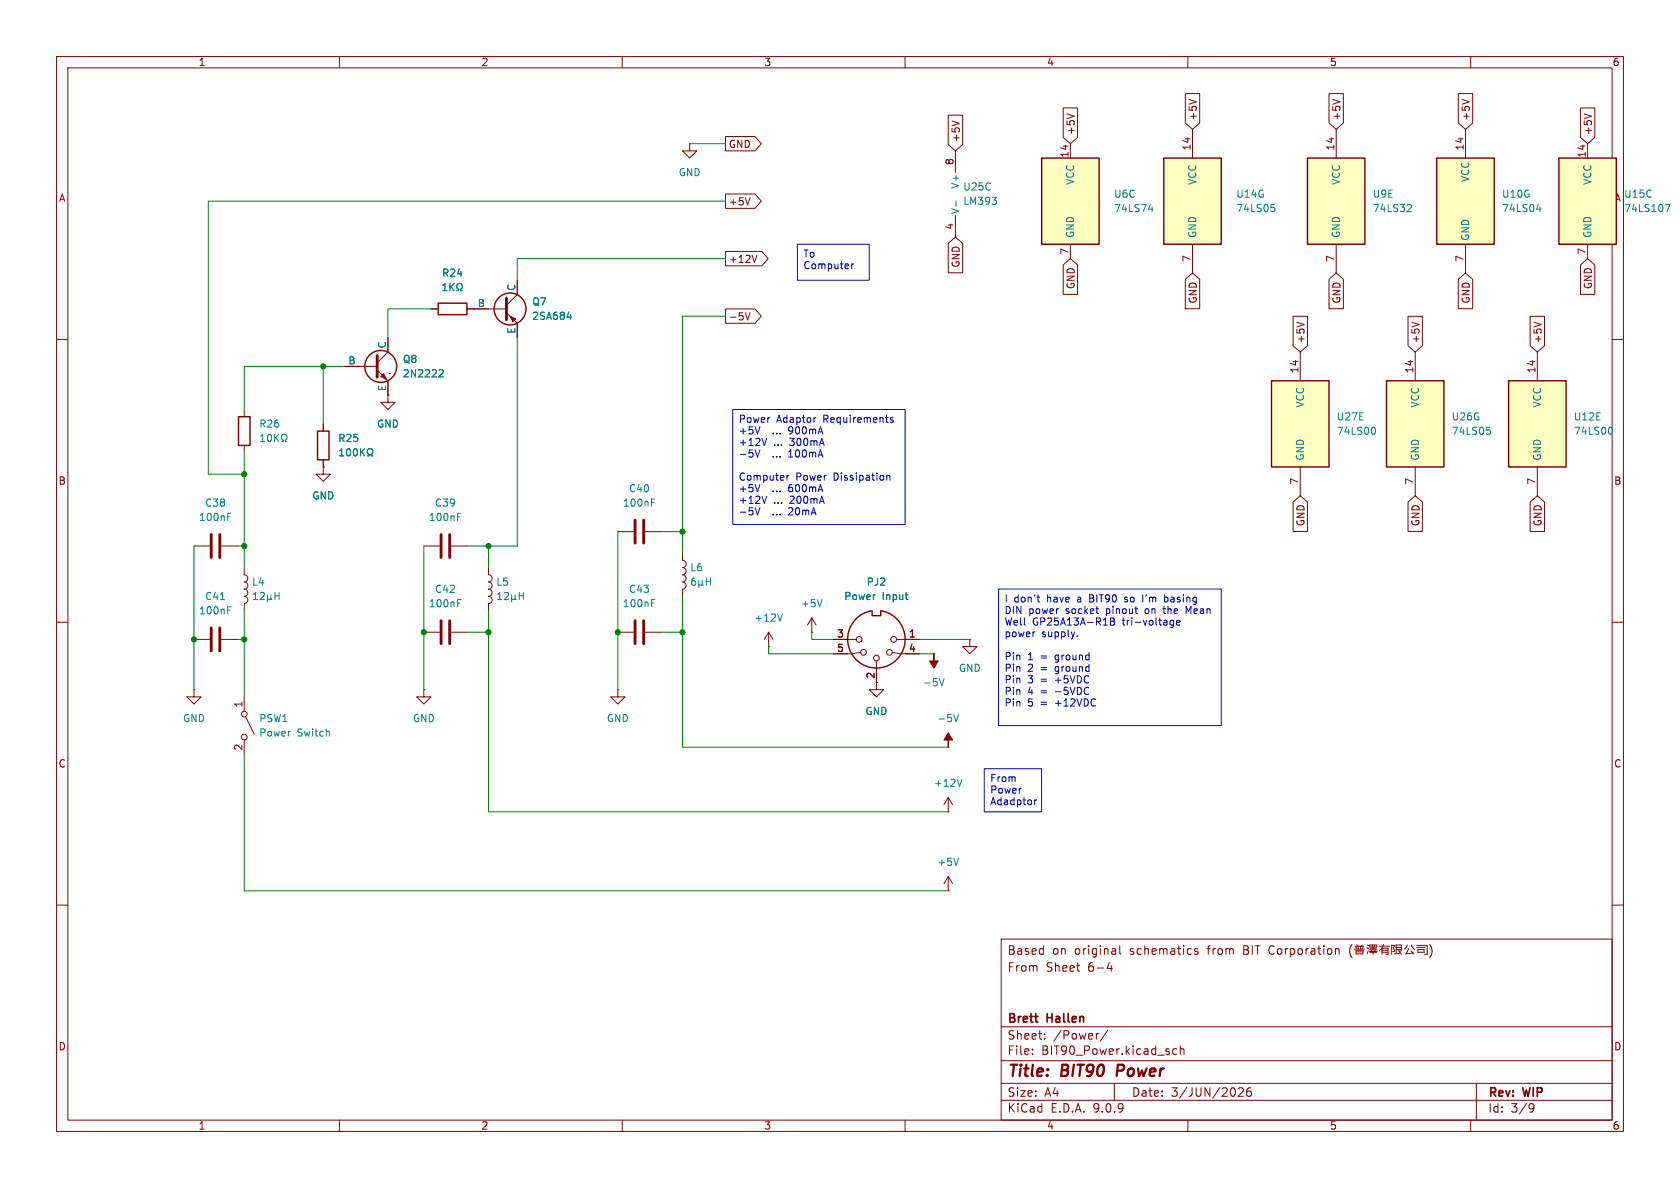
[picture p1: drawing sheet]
<svg xmlns="http://www.w3.org/2000/svg" width="297mm" height="210mm" viewBox="0 0 297 210" stroke-linecap="round" stroke-linejoin="round" font-family="sans-serif">
<g fill="none" stroke="#840000" stroke-width=".18">
<path d="M10 10h277v190h-277zM12 12h273v186h-273zM60 10v2M110 10v2M160 10v2M210 10v2M260 10v2M10 60h2M285 60h2M10 110h2M171.4 113v1.3h1.3l-1.3 1.3-1.2-1.3h1.2M171.4 113h.1"/>
<path d="M285 110h2M167.6 143.5h.1M167.6 141l-.7 1.2M167.6 141l.8 1.2M167.6 141v2.5M10 160h2M177 166h108v32h-108zM196.1 170.1l-.4 1.1h1M196.5 170.7v1M198 167.2v1.3l.2 .2M211.7 167.8l-.3-.1-.2 .2v.2l.5 .2v.3h-.5M236.3 167.7l.4 .1v.1v.8"/>
<path d="M239 167a1.72 1.72 0 0 0 0 2.3M239.4 167.8h1.8M239.5 167.3h1.6M239.7 167.4l.1 .2M239.7 168.6h1.2M239.7 168.3h1.2M239.7 168.7v-.7h1.3v.7M239.9 167l.1 .3M240.1 167.3v.5M240.5 167.3v.5M240.8 167.1l-.1 .1M241 167.3l-.1 .3"/>
<path d="M241.6 167.6l.4 .1M241.7 167.1l.3 .1M241.9 168.1l-.2 .5M242 167.9h1.5M242.1 168.2h1.4M242.2 168.4h1.2M242.2 167.1h1.2v.3h-1.2zM242.2 167.6h1.1M242.5 168v.2M242.6 167.1v.3M242.7 167.5v.3M242.7 168.2v.5"/>
<path d="M243 167.1v.3M243.1 167.9l-.1 .2M243.8 167.3h1.9M244.3 167.6h1.1v1.1h-.4M244.3 168h1.1M244.3 168.3h1.1M244.3 167.6v1.1M244.3 167.6l-.4 .5M244.6 167l-.3 .6M246 167.1v1.6M246 167.1h.6l-.3 .5M246.3 167.6l.2 .6h-.3"/>
<path d="M246.8 167.8h.9v-.7h-.9v1.5M246.8 167.5h.9M247.2 167.9l.2 .4 .4 .4M247.4 168.6h-.9M247.7 168.1l-.3 .1M248.8 167.1l-.3 .5-.3 .2M249 167.7l-.4 .9M249.5 168.1l.5 .5M249.5 167.1l.1 .2 .5 .5M249.8 168.5l-1.3 .1M250.5 167.1h1.8v1.6h-.5M250.5 167.5h1.5"/>
<path d="M250.7 168.3h1M250.7 168.4v-.6h1v.6M252.7 167a1.72 1.72 0 0 1 0 2.3M285 160h2M60 198v2M110 198v2M160 198v2M177 194.5h108M177 191.5h108M177 187.5h108M177 181.5h108M182.5 186.3v.1"/>
<path d="M182.5 185.5v.1M184.7 183.6v.1M184.7 182.8v.1M194.2 182.7l-.2 .1M195.8 182.1l-1.3 2M197 191.5v3M208 185.5l-.4-.1-.3 .3v.4l.2 .2h.5M208.7 185.5l.2-.1 .3 .1 .1 .9M208.7 184.9v1.5M210 198v2M219 192.4l.5-.1 .2 .1 .1 .3-.9 1.1h.9M221.1 192.3a.59 .59 0 0 0-.7 .6v.6l.1 .2 .5 .1 .2-.1v-.5l-.1-.3h-.4l-.3 .3"/>
<path d="M260 198v2M261 191.5v6.5M270.6 195.1l.5 .1a.99 .99 0 0 1-.4 1.4h-.2M271.2 195.7l-.3 .3h-.3"/>
</g>
<path d="M197.6 188.2l-.2 2" fill="none" stroke="#840000" stroke-width=".4"/>
<path d="M170.1 137.7l-.5 1.3" fill="none" stroke="#008484" stroke-width=".18"/>
<path d="M245.1 67.3h10.2v15.3h-10.2z" fill="#ffffc2"/>
<path d="M245.1 67.3h10.2v15.3h-10.2z" fill="none" stroke="#840000" stroke-width=".25"/>
<g fill="none" stroke="#840000" stroke-width=".18">
<path d="M250.2 62.2v5.1M250.2 82.6v5M34.3 113h2.8M39.1 113h2.8M43.2 100.3v1.3a.64 .64 0 0 1 .6 .6 .64 .64 0 0 1-.6 .7 .64 .64 0 0 1 .6 .6 .64 .64 0 0 1-.6 .6 .64 .64 0 0 1 .6 .7 .64 .64 0 0 1-.6 .6 .64 .64 0 0 1 .6 .6 .64 .64 0 0 1-.6 .7v1.3M86.4 100.3v1.3a.64 .64 0 0 1 .6 .6 .64 .64 0 0 1-.6 .7 .64 .64 0 0 1 .6 .6 .64 .64 0 0 1-.6 .6M86.4 104.1a.64 .64 0 0 1 .6 .7 .64 .64 0 0 1-.6 .6 .64 .64 0 0 1 .6 .7 .64 .64 0 0 1-.6 .6v1.3M109.2 111.8h2.8M114 111.8h2.8M143.5 111.8h.1M143.5 109.2l-.8 1.3M143.5 109.2l.8 1.3"/>
<path d="M143.5 109.2v2.6M165.1 115.6h.1M34.3 121.9v1.3h1.3l-1.3 1.3-1.3-1.3h1.3M34.3 121.9h.1M43.2 123.2v2.5M43.2 130.8v2.6M43.4 126.7l1.6 3.1M74.9 121.9v1.3h1.3l-1.3 1.3-1.2-1.3h1.2M74.9 121.9h.1M167.6 132.1h.1M167.6 157.5h.1M167.6 154.9l-.7 1.3"/>
<path d="M167.6 154.9l.8 1.3M167.6 154.9v2.6"/>
<circle cx="43.2" cy="126.2" r=".51"/>
<circle cx="43.2" cy="130.3" r=".51"/>
</g>
<g fill="none" stroke="#008484" stroke-width=".18">
<path d="M262.8 75.5h.6M262.9 76h.3l.3 .2-.1 .5-.5 .1M39 106h.7M40.2 107.9h.5M40.2 107.3h.7M44.8 106h.7M44.8 105.1l.4-.4v1.3M46 104.8l.5-.1 .2 .4-.7 .9h.7M47.3 105.8l.2 .2h.2l.2-.2M47.3 105.1v1.3M47.9 105.8l.2 .2M47.9 105.1v.7"/>
<path d="M48.6 105.3h.7M48.6 104.7v1.3M49.3 104.7v1.3M88 106h.7M88 105.1l.3-.4v1.3M89.2 104.8l.5-.1 .2 .4-.8 .9h.8M90.5 105.8l.1 .2h.3l.2-.2M90.5 105.1v1.3M91.1 105.8l.1 .2M91.1 105.1v.7M91.8 104.7v1.3M91.8 105.3h.7"/>
<path d="M92.5 104.7v1.3M115.2 106h.6M115.2 106.6h.4M145.3 106l-.4 1.3M166.1 120l.4 1.2 .4-1.2M168.6 126.3l.4 1.3 .5-1.3M169.5 151.7l-.5 1.3"/>
</g>
<g fill="#840000" stroke="#840000" stroke-width=".18">
<path d="M165.1 115.6v1.2h.8l-.8 1.3-.8-1.3h.8z"/>
<path d="M167.6 129.5l.8 1.3h-.8v1.3v-1.3h-.7z"/>
</g>
<path d="M37.3 111v4.1M38.9 111v4.1M112.3 109.7v4.1M113.8 109.7v4.1" fill="none" stroke="#840000" stroke-width=".51"/>
<path d="M275.6 27.9h10.1v15.3h-10.1z" fill="#ffffc2"/>
<path d="M275.6 27.9h10.1v15.3h-10.1z" fill="none" stroke="#840000" stroke-width=".25"/>
<path d="M280.7 25.4v2.5M280.7 43.2v2.5" fill="none" stroke="#840000" stroke-width=".18"/>
<path d="M294.4 36.1h.8l-.5 1.3" fill="none" stroke="#008484" stroke-width=".18"/>
<path d="M254 27.9h10.2v15.3h-10.2z" fill="#ffffc2"/>
<path d="M254 27.9h10.2v15.3h-10.2z" fill="none" stroke="#840000" stroke-width=".25"/>
<g fill="none" stroke="#840000" stroke-width=".18">
<path d="M121.9 25.4v1.3h1.3l-1.3 1.2-1.3-1.2h1.3M121.9 25.4h.1M168.9 26.7v3.8M168.9 38.1v3.8M259.1 22.9v5M259.1 43.2v5.1M120.6 97.8v1.3a.64 .64 0 0 1 .7 .6 .64 .64 0 0 1-.7 .6 .64 .64 0 0 1 .7 .7 .64 .64 0 0 1-.7 .6 .64 .64 0 0 1 .7 .6 .64 .64 0 0 1-.7 .7 .64 .64 0 0 1 .7 .6 .64 .64 0 0 1-.7 .6M120.6 104.1v1.3M135.9 114.3h.1M135.9 111.8l-.8 1.2M135.9 111.8l.8 1.2M135.9 111.8v2.5"/>
<path d="M109.2 121.9v1.3h1.3l-1.3 1.3-1.3-1.3h1.3M109.2 121.9h.1"/>
</g>
<g fill="none" stroke="#008484" stroke-width=".18">
<path d="M169 35.5v1M175.4 34.9h.8l-.5 .5M176.1 35.5v.5M271.6 37h.8M272.3 36.6v.8M122.9 102.2h-.4a.86 .86 0 0 0 0 1.2l.4-.1 .1-.4-.2-.2h-.4l-.1 .2M123.5 103.3l.2 .1h.3l.1-.1M123.5 102.6v1.3M124.1 103.3l.2 .1M124.1 102.6v.7M124.9 102.2v1.2M124.9 102.8h.7"/>
<path d="M125.6 102.2v1.2M138.3 108.5l-.4 1.3"/>
</g>
<path d="M184.1 27.9h10.2v15.3h-10.2z" fill="#ffffc2"/>
<path d="M184.1 27.9h10.2v15.3h-10.2zM42.2 73.7h2v5h-2zM154.2 108.1v.7h1.5v-.7M154.2 107.9a5.1 5.1 0 0 0-3.5 7.9 5.1 5.1 0 0 0 8.5 0 5.1 5.1 0 0 0-3.5-7.8" fill="none" stroke="#840000" stroke-width=".25"/>
<g fill="none" stroke="#840000" stroke-width=".18">
<path d="M189.2 25.4v2.5M189.2 43.2v2.5M43.2 72.4v1.3M43.2 78.7v1.3M147.3 113h4.1M152.1 115.3l-1.5 .3h-3.3M154.9 116.8v3.9M157.7 115.3l1.6 .3h3.3M158.5 113h4.1"/>
<circle cx="151.9" cy="113" r=".51"/>
<circle cx="152.7" cy="115.3" r=".51"/>
<circle cx="154.9" cy="116.3" r=".51"/>
<circle cx="157.2" cy="115.3" r=".51"/>
<circle cx="158" cy="113" r=".51"/>
</g>
<path d="M203.1 37h.8M203.7 36.6v.8M46.1 78h.7M46.1 77.1l.3-.3v1.2M47.4 76.9l.2-.1a.68 .68 0 0 1 .4 .6 .68 .68 0 0 1-.4 .6l-.2-.1-.1-.3zM48.6 76.8v1.2M48.7 77.3l.6 .7M49.3 76.8l-.7 .7M49.8 78h.3v-.2a.54 .54 0 0 1-.3-.7 .54 .54 0 0 1 .7-.3 .58 .58 0 0 1-.1 1v.2h.3M160 105.1h.5M160.4 106h.1" fill="none" stroke="#008484" stroke-width=".18"/>
<path d="M231.1 27.9h10.2v15.3h-10.2z" fill="#ffffc2"/>
<path d="M231.1 27.9h10.2v15.3h-10.2z" fill="none" stroke="#840000" stroke-width=".25"/>
<path d="M236.2 22.9v5M236.2 43.2v5.1" fill="none" stroke="#840000" stroke-width=".18"/>
<path d="M249 36.1l.4 .1 .1 .3-.8 .9h.8" fill="none" stroke="#008484" stroke-width=".18"/>
<path d="M205.7 27.9h10.2v15.3h-10.2z" fill="#ffffc2"/>
<g fill="none" stroke="#840000" stroke-width=".25">
<path d="M205.7 27.9h10.2v15.3h-10.2z"/>
<circle cx="67.3" cy="64.8" r="2.82"/>
</g>
<path d="M210.8 22.9v5M68.6 59.7v2.5l-1.9 1.9M210.8 43.2v5.1M61 64.8h5.7M66.7 65.4l1.9 1.9v2.6M68.6 69.9v1.2h1.2l-1.2 1.3-1.3-1.3h1.3M68.6 69.9h.1M68.8 66h.1M34.3 96.5h2.8M39.1 96.5h2.8" fill="none" stroke="#840000" stroke-width=".18"/>
<path d="M224.7 36.1h.6M224.8 36.6h.3l.3 .3-.1 .4-.5 .1M77.8 65.3l.4 .1 .2 .3-.8 .9h.8M40.2 91.4h.5M40.2 90.7h.7" fill="none" stroke="#008484" stroke-width=".18"/>
<path d="M66.7 62.9v3.8M37.3 94.5v4.1M38.9 94.5v4.1" fill="none" stroke="#840000" stroke-width=".51"/>
<path d="M67.3 66.5l.5-.5 .5 1.1z" fill="#840000" stroke="#840000" stroke-width=".18"/>
<path d="M266.7 67.3h10.2v15.3h-10.2z" fill="#ffffc2"/>
<path d="M266.7 67.3h10.2v15.3h-10.2z" fill="none" stroke="#840000" stroke-width=".25"/>
<path d="M271.8 62.2v5.1M74.9 96.5h2.8M79.8 96.5h2.7M109.2 94h2.8M114 94h2.8M271.8 82.6v5M74.9 111.8h2.8M79.8 111.8h2.7M154.9 120.7v1.2h1.3l-1.3 1.3-1.2-1.3h1.2" fill="none" stroke="#840000" stroke-width=".18"/>
<path d="M284.8 75.5a.79 .79 0 0 1 0 1.3M80.9 91.4h.4M80.9 90.7h.6M115.2 88.8h.4M115.2 88.2h.6M80.9 106.6h.4M80.9 106h.6" fill="none" stroke="#008484" stroke-width=".18"/>
<path d="M78 94.5v4.1M79.5 94.5v4.1M112.3 91.9v4.1M113.8 91.9v4.1M78 109.7v4.1M79.5 109.7v4.1" fill="none" stroke="#840000" stroke-width=".51"/>
<path d="M224.8 67.3h10.1v15.3h-10.1z" fill="#ffffc2"/>
<g fill="none" stroke="#840000" stroke-width=".25">
<path d="M77.5 53.6h5v2h-5zM56.1 76.2h2.1v5.1h-2.1zM224.8 67.3h10.1v15.3h-10.1z"/>
<circle cx="90.2" cy="54.6" r="2.82"/>
</g>
<g fill="none" stroke="#840000" stroke-width=".18">
<path d="M188 19.1h2.5v5.2l-1.3 1.1-1.2-1.1zM209.5 16.5h2.6v5.2l-1.3 1.2-1.3-1.2zM210.2 17.6l1.3 .4M234.9 16.5h2.6v5.2l-1.3 1.2-1.3-1.2zM235.6 17.6l1.3 .4M257.8 16.5h2.6v5.2l-1.3 1.2-1.3-1.2zM258.5 17.6l1.3 .4M279.4 19.1h2.5v5.2l-1.2 1.1-1.3-1.1zM128.3 34.3h5.2l1.1 1.3-1.1 1.2h-5.2zM128.3 24.1h5.2l1.1 1.3-1.1 1.3h-5.2zM132.6 35l-.4 1.2M167.6 20.4h2.6v5.2l-1.3 1.1-1.3-1.1z"/>
<path d="M168.3 21.4l1.3 .4M188.6 20.1l1.3 .4M280.1 20.1l1.2 .4M68.6 59.7v2.5M76.2 54.6h1.3M82.5 54.6h7M89.5 55.2l1.9 2v2.5M91.4 49.5v2.6l-1.9 1.9M128.3 54.6h5.2l1.1 1.3-1.1 1.3h-5.2zM128.3 44.4h6.4l1.1 1.3-1.1 1.3h-6.4zM131.8 55.3l.4 1.3 .4-1.3M133.8 45.1l-.4 1.3"/>
<path d="M167.6 43l1.3-1.1 1.3 1.1v5.2h-2.6zM188 46.8l1.2-1.1 1.3 1.1v5.2h-2.5zM209.5 49.4l1.3-1.1 1.3 1.1v5.2h-2.6zM228.6 55.9h2.5v5.2l-1.2 1.1-1.3-1.1zM229.3 57l1.2 .4M234.9 49.4l1.3-1.1 1.3 1.1v5.2h-2.6zM248.9 55.9h2.6v5.2l-1.3 1.1-1.3-1.1zM249.6 57l1.3 .4M257.8 49.4l1.3-1.1 1.3 1.1v5.2h-2.6zM270.5 55.9h2.6v5.2l-1.3 1.1-1.3-1.1zM271.2 57l1.3 .4M279.4 46.8l1.3-1.1 1.2 1.1v5.2h-2.5z"/>
<path d="M57.1 74.9v1.3M61 64.8h2.5M68.6 69.9h.1M68.6 67.3v2.6M229.9 62.2v5.1M57.1 82.6v1.2h1.3l-1.3 1.3-1.2-1.3h1.2M57.1 82.6h.1M57.1 81.3v1.3M228.6 88.7l1.3-1.1 1.2 1.1v5.2h-2.5zM229.9 82.6v5M248.9 88.7l1.3-1.1 1.3 1.1v5.2h-2.6zM270.5 88.7l1.3-1.1 1.3 1.1v5.2h-2.6z"/>
<path d="M147.3 115.6h2.6M147.3 113h2.6M154.9 118.1v2.6M160 115.6h2.6M160 113h2.6"/>
</g>
<g fill="none" stroke="#008484" stroke-width=".18">
<path d="M78.3 51.4h.7M78.3 50.5l.3-.4v1.3M79.6 50.1v1.3M79.7 50.7l.6 .7M80.3 50.1l-.7 .7M80.8 51.4h.3v-.3a.54 .54 0 0 1-.3-.7 .54 .54 0 0 1 .8-.2 .58 .58 0 0 1-.2 .9v.3h.3M100.3 56h.7M100.9 55.6v.9M60 79.7l.4-.4v1.3M61.4 79.4l.2-.1a.68 .68 0 0 1 .4 .7 .68 .68 0 0 1-.4 .6l-.2-.1-.1-.4zM62.6 79.4l.2-.1a.68 .68 0 0 1 .4 .7 .68 .68 0 0 1-.4 .6l-.2-.1-.1-.4zM63.7 79.3v1.3"/>
<path d="M63.9 79.9l.6 .7M64.5 79.3l-.8 .7M77.8 65.3l.4 .1 .2 .3-.8 .9h.8M242.9 75.5a.79 .79 0 0 1 0 1.3M60 80.6h.8M64.9 80.6h.3v-.3a.54 .54 0 0 1-.2-.7 .54 .54 0 0 1 .7-.2 .58 .58 0 0 1-.1 .9v.3h.3M160 105.1h.5M160.4 106h.1"/>
</g>
<path d="M89.5 52.7v3.8" fill="none" stroke="#840000" stroke-width=".51"/>
<path d="M90.2 55.9l1 .5-.5 .5z" fill="#840000" stroke="#840000" stroke-width=".18"/>
<g fill="none" stroke="#008400" stroke-width=".18">
<path d="M121.9 25.4h6.4M128.3 35.6h-91.5v48.2h6.4M76.2 54.6h-7.6v5.1M91.4 59.7v36.8h-8.9M128.3 55.9h-7.7v41.9M128.3 45.7h-36.9v3.8M57.1 64.8v10.1M61 64.8h-17.8v7.6M34.3 96.5v25.4M41.9 96.5h1.3M43.2 80v20.3M74.9 96.5v25.4"/>
<path d="M86.4 96.5v3.8M109.2 94v27.9M116.8 94h3.8M41.9 113h1.3M43.2 108v15.2M82.5 111.8h3.9M86.4 108v35.5h81.2M116.8 111.8h3.8M120.6 105.4v26.7h47M135.9 114.3v1.3h11.4M143.5 111.8v1.2h3.8M162.6 113h8.8"/>
<path d="M162.6 115.6h2.5M43.2 133.4v24.1h124.4"/>
</g>
<g fill="none" stroke="#0000c2" stroke-width=".18">
<path d="M141 43.2h12.7v6.3h-12.7zM150.6 46.7v.8M150.9 46.7l-.3 .2M129.5 72.4h30.5v20.3h-30.5zM133.5 79.5l.4 1.3 .4-1.3M134.3 75.4l-.4 1.3M135.6 77.5l-.5 1.3M144.3 73.8l-.3 .1M157.9 73.9l-.3-.1-.2 .2v.2l.5 .1v.3h-.5M133.5 89.8l.4 1.2 .4-1.2M134.3 85.7l-.4 1.2M135.6 87.7l-.5 1.3"/>
<path d="M139.1 84v.9M139.5 84l-.4 .3M156.8 84.2l.2-.2 .3 .1v.8M156.8 84v.9M176.5 104.1h39.4v24.2h-39.4zM182.8 111.7h.2M183.3 105.6h.5M183.6 106.4h.2M190.5 112.4v.1M196.3 109.2v1.3l.7-.1 .1-.3-.3-.3M198.8 106.4h.1M199 105.6l-.2 .1 .2 .3"/>
<path d="M202 105.1v1.3M205.6 107.6h.5M205.8 107.2v1.2M205.9 105.6h.3l.2 .1M205.9 105.1v1.3M206.4 106.3l-.2 .1h-.3M206.9 110.3l.2 .2 .4-.1M207.5 109.7v1l-.3 .2h-.3M207.5 109.7h-.4l-.2 .2M208 110.1l.6-.1-.1-.3h-.3l-.2 .1 .1 .6h.4M210.1 108.1l-.4-.9v1.3M174 135.9h10.1v7.6h-10.1z"/>
<path d="M182.9 141.4v.9M183.3 141.4l-.4 .2"/>
</g>
<g fill="#008400" stroke="#008400" stroke-width=".18">
<circle cx="109.2" cy="111.8" r=".46"/>
<circle cx="86.4" cy="96.5" r=".46"/>
<circle cx="120.6" cy="94" r=".46"/>
<circle cx="120.6" cy="111.8" r=".46"/>
<circle cx="43.2" cy="83.8" r=".46"/>
<circle cx="43.2" cy="96.5" r=".46"/>
<circle cx="57.1" cy="64.8" r=".46"/>
<circle cx="43.2" cy="113" r=".46"/>
<circle cx="34.3" cy="113" r=".46"/>
<circle cx="86.4" cy="111.8" r=".46"/>
<circle cx="74.9" cy="111.8" r=".46"/>
</g>
<g font-size="2.8" fill="#840000">
<text x="178" y="190.9">Title:</text>
<text x="187.7" y="190.9">BIT90</text>
<text x="198.3" y="190.9">Power</text>
</g>
<g font-size="2.1" fill="#840000">
<text x="178" y="172">From</text>
<text x="178" y="169">Based</text>
<text x="184.9" y="172">Sheet</text>
<text x="186" y="169">on</text>
<text x="190" y="169">original</text>
<text x="192.4" y="172">6-4</text>
<text x="199.9" y="169">schematics</text>
<text x="213.8" y="169">from</text>
<text x="220.2" y="169">BIT Corporation</text>
<text x="178" y="184">Sheet:</text>
<text x="178" y="181.2">Brett</text>
<text x="185.2" y="181.2">Hallen</text>
<text x="186.2" y="184">/Power/</text>
<text x="178" y="186.7">File:</text>
<text x="184.1" y="186.7">BIT90_Power.kicad_sch</text>
<text x="178" y="196.9">KiCad</text>
<text x="178" y="194.1">Size:</text>
<text x="184.7" y="194.1">A4</text>
<text x="185.7" y="196.9">E.D.A.</text>
<text x="193.3" y="196.9">9.0.9</text>
<text x="200" y="194.1">Date:</text>
<text x="207" y="194.1">3/JUN/2026</text>
<text x="263" y="194.3">Rev:</text>
<text x="263" y="196.9">Id:</text>
<text x="267.1" y="196.9">3/9</text>
<text x="269.4" y="194.3">WIP</text>
</g>
<g font-size="1.8" fill="#840000">
<text x="35" y="11.9">1</text>
<text x="85" y="11.9">2</text>
<text x="135" y="11.9">3</text>
<text x="185" y="11.9">4</text>
<text x="235" y="11.9">5</text>
<text x="285" y="11.9">6</text>
<text x="190.2" y="24" transform="rotate(-90 190.2 24)">+5V</text>
<text x="211.8" y="21.4" transform="rotate(-90 211.8 21.4)">+5V</text>
<text x="237.2" y="21.4" transform="rotate(-90 237.2 21.4)">+5V</text>
<text x="260" y="21.4" transform="rotate(-90 260 21.4)">+5V</text>
<text x="281.6" y="24" transform="rotate(-90 281.6 24)">+5V</text>
<text x="128.7" y="26.4">GND</text>
<text x="168.7" y="29.3" transform="rotate(-90 168.7 29.3)">8</text>
<text x="169.9" y="25.2" transform="rotate(-90 169.9 25.2)">+5V</text>
<text x="189" y="28" transform="rotate(-90 189 28)">14</text>
<text x="210.6" y="26.7" transform="rotate(-90 210.6 26.7)">14</text>
<text x="236" y="26.7" transform="rotate(-90 236 26.7)">14</text>
<text x="258.8" y="26.7" transform="rotate(-90 258.8 26.7)">14</text>
<text x="280.4" y="28" transform="rotate(-90 280.4 28)">14</text>
<text x="10.3" y="35.9">A</text>
<text x="285.3" y="35.9">A</text>
<text x="128.7" y="36.5">+5V</text>
<text x="168.7" y="40.7" transform="rotate(-90 168.7 40.7)">4</text>
<text x="128.7" y="46.7">+12V</text>
<text x="169.9" y="47.4" transform="rotate(-90 169.9 47.4)">GND</text>
<text x="189" y="45.2" transform="rotate(-90 189 45.2)">7</text>
<text x="210.6" y="46.4" transform="rotate(-90 210.6 46.4)">7</text>
<text x="236" y="46.4" transform="rotate(-90 236 46.4)">7</text>
<text x="258.8" y="46.4" transform="rotate(-90 258.8 46.4)">7</text>
<text x="280.4" y="45.2" transform="rotate(-90 280.4 45.2)">7</text>
<text x="190.2" y="51.2" transform="rotate(-90 190.2 51.2)">GND</text>
<text x="211.8" y="53.8" transform="rotate(-90 211.8 53.8)">GND</text>
<text x="237.2" y="53.8" transform="rotate(-90 237.2 53.8)">GND</text>
<text x="260" y="53.8" transform="rotate(-90 260 53.8)">GND</text>
<text x="281.6" y="51.2" transform="rotate(-90 281.6 51.2)">GND</text>
<text x="128.7" y="56.8">-5V</text>
<text x="230.8" y="60.8" transform="rotate(-90 230.8 60.8)">+5V</text>
<text x="251.1" y="60.8" transform="rotate(-90 251.1 60.8)">+5V</text>
<text x="272.7" y="60.8" transform="rotate(-90 272.7 60.8)">+5V</text>
<text x="229.6" y="66.1" transform="rotate(-90 229.6 66.1)">14</text>
<text x="249.9" y="66.1" transform="rotate(-90 249.9 66.1)">14</text>
<text x="271.5" y="66.1" transform="rotate(-90 271.5 66.1)">14</text>
<text x="10.3" y="85.9">B</text>
<text x="229.6" y="85.8" transform="rotate(-90 229.6 85.8)">7</text>
<text x="249.9" y="85.8" transform="rotate(-90 249.9 85.8)">7</text>
<text x="271.5" y="85.8" transform="rotate(-90 271.5 85.8)">7</text>
<text x="285.3" y="85.9">B</text>
<text x="230.8" y="93.1" transform="rotate(-90 230.8 93.1)">GND</text>
<text x="251.1" y="93.1" transform="rotate(-90 251.1 93.1)">GND</text>
<text x="272.7" y="93.1" transform="rotate(-90 272.7 93.1)">GND</text>
<text x="147.9" y="112.8">3</text>
<text x="160.6" y="112.8">1</text>
<text x="147.9" y="115.3">5</text>
<text x="160.6" y="115.3">4</text>
<text x="42.9" y="125.2" transform="rotate(-90 42.9 125.2)">1</text>
<text x="154.7" y="120.1" transform="rotate(-90 154.7 120.1)">2</text>
<text x="10.3" y="135.9">C</text>
<text x="42.9" y="132.8" transform="rotate(-90 42.9 132.8)">2</text>
<text x="285.3" y="135.9">C</text>
<text x="10.3" y="185.9">D</text>
<text x="285.3" y="185.9">D</text>
<text x="35" y="199.9">1</text>
<text x="85" y="199.9">2</text>
<text x="135" y="199.9">3</text>
<text x="185" y="199.9">4</text>
<text x="235" y="199.9">5</text>
<text x="285" y="199.9">6</text>
</g>
<g font-size="1.8" fill="#008484">
<text x="119.9" y="31.3">GND</text>
<text x="169.8" y="33.5" transform="rotate(-90 169.8 33.5)">V+</text>
<text x="170.2" y="33.9">U25C</text>
<text x="190.1" y="32.8" transform="rotate(-90 190.1 32.8)">VCC</text>
<text x="196.9" y="35.2">U6C</text>
<text x="211.7" y="32.8" transform="rotate(-90 211.7 32.8)">VCC</text>
<text x="218.4" y="35.2">U14G</text>
<text x="237.1" y="32.8" transform="rotate(-90 237.1 32.8)">VCC</text>
<text x="242.6" y="35.2">U9E</text>
<text x="259.9" y="32.3" transform="rotate(-90 259.9 32.3)">VCC</text>
<text x="265.4" y="35.2">U10G</text>
<text x="281.5" y="32.8" transform="rotate(-90 281.5 32.8)">VCC</text>
<text x="287" y="35.2">U15C</text>
<text x="169.8" y="38" transform="rotate(-90 169.8 38)">V-</text>
<text x="170.2" y="36.4">LM393</text>
<text x="196.9" y="37.7">74LS74</text>
<text x="218.4" y="37.7">74LS05</text>
<text x="242.6" y="37.7">74LS32</text>
<text x="265.4" y="37.7">74LS04</text>
<text x="287" y="37.7">74LS107</text>
<text x="190.1" y="42.2" transform="rotate(-90 190.1 42.2)">GND</text>
<text x="211.7" y="42.2" transform="rotate(-90 211.7 42.2)">GND</text>
<text x="237.1" y="42.2" transform="rotate(-90 237.1 42.2)">GND</text>
<text x="259.9" y="42.7" transform="rotate(-90 259.9 42.7)">GND</text>
<text x="281.5" y="42.2" transform="rotate(-90 281.5 42.2)">GND</text>
<text x="78.1" y="49.1">R24</text>
<text x="91.2" y="51.5" transform="rotate(-90 91.2 51.5)">C</text>
<text x="84.4" y="54.4">B</text>
<text x="91.2" y="59.1" transform="rotate(-90 91.2 59.1)">E</text>
<text x="94" y="56.7">2SA684</text>
<text x="94" y="54.2">Q7</text>
<text x="61.5" y="64.5">B</text>
<text x="68.3" y="61.7" transform="rotate(-90 68.3 61.7)">C</text>
<text x="71.1" y="64.4">Q8</text>
<text x="68.3" y="69.3" transform="rotate(-90 68.3 69.3)">E</text>
<text x="71.1" y="66.9">2N2222</text>
<text x="45.7" y="75.8">R26</text>
<text x="66.5" y="75.8">GND</text>
<text x="230.7" y="72.2" transform="rotate(-90 230.7 72.2)">VCC</text>
<text x="236.2" y="74.5">U27E</text>
<text x="236.2" y="77.1">74LS00</text>
<text x="251.1" y="72.2" transform="rotate(-90 251.1 72.2)">VCC</text>
<text x="256.5" y="74.5">U26G</text>
<text x="256.5" y="77.1">74LS05</text>
<text x="272.6" y="72.2" transform="rotate(-90 272.6 72.2)">VCC</text>
<text x="278.1" y="74.5">U12E</text>
<text x="278.1" y="77.1">74LS00</text>
<text x="59.7" y="78.3">R25</text>
<text x="230.7" y="81.5" transform="rotate(-90 230.7 81.5)">GND</text>
<text x="251.1" y="81.5" transform="rotate(-90 251.1 81.5)">GND</text>
<text x="272.6" y="81.5" transform="rotate(-90 272.6 81.5)">GND</text>
<text x="36.2" y="89.8">C38</text>
<text x="55.1" y="88.5">GND</text>
<text x="76.8" y="89.8">C39</text>
<text x="110" y="89.8">100nF</text>
<text x="111.1" y="87.2">C40</text>
<text x="35.1" y="92.3">100nF</text>
<text x="75.7" y="92.3">100nF</text>
<text x="121.9" y="101.2">L6</text>
<text x="36.2" y="106.3">C41</text>
<text x="44.5" y="103.7">L4</text>
<text x="75.7" y="107.5">100nF</text>
<text x="76.8" y="105">C42</text>
<text x="87.6" y="103.7">L5</text>
<text x="110" y="107.5">100nF</text>
<text x="111.1" y="105">C43</text>
<text x="141.5" y="107.5">+5V</text>
<text x="149.2" y="106.3">Power</text>
<text x="153.1" y="103.7">PJ2</text>
<text x="155.9" y="106.3">Input</text>
<text x="35.1" y="108.8">100nF</text>
<text x="133.2" y="110.1">+12V</text>
<text x="169.4" y="119">GND</text>
<text x="163.1" y="121.5">-5V</text>
<text x="32.3" y="127.9">GND</text>
<text x="45.7" y="127.9">PSW1</text>
<text x="45.7" y="130.4">Power</text>
<text x="52.5" y="130.4">Switch</text>
<text x="72.9" y="127.9">GND</text>
<text x="107.2" y="127.9">GND</text>
<text x="152.9" y="126.6">GND</text>
<text x="165.6" y="127.9">-5V</text>
<text x="165" y="139.3">+12V</text>
<text x="165.6" y="153.3">+5V</text>
</g>
<g font-size="1.8" fill="#0000c2">
<text x="141.9" y="45.9">To</text>
<text x="141.9" y="47.9">Computer</text>
<text x="130.5" y="75.1">Power</text>
<text x="130.5" y="77.1">+5V</text>
<text x="136.7" y="77.1">...</text>
<text x="137.3" y="75.1">Adaptor</text>
<text x="139.7" y="77.1">900mA</text>
<text x="145.7" y="75.1">Requirements</text>
<text x="130.5" y="79.2">+12V</text>
<text x="130.5" y="81.2">-5V</text>
<text x="136.7" y="81.2">...</text>
<text x="136.7" y="79.2">...</text>
<text x="139.7" y="81.2">100mA</text>
<text x="139.7" y="79.2">300mA</text>
<text x="130.5" y="85.3">Computer</text>
<text x="130.5" y="87.3">+5V</text>
<text x="130.5" y="89.4">+12V</text>
<text x="136.7" y="87.3">...</text>
<text x="136.7" y="89.4">...</text>
<text x="139.7" y="87.3">600mA</text>
<text x="139.7" y="89.4">200mA</text>
<text x="140.7" y="85.3">Power</text>
<text x="147.5" y="85.3">Dissipation</text>
<text x="130.5" y="91.4">-5V</text>
<text x="136.7" y="91.4">...</text>
<text x="139.7" y="91.4">20mA</text>
<text x="177.5" y="106.8">I</text>
<text x="179.3" y="106.8">don't</text>
<text x="185.2" y="106.8">have</text>
<text x="190.7" y="106.8">a</text>
<text x="193.1" y="106.8">BIT90</text>
<text x="199.5" y="106.8">so</text>
<text x="202.8" y="106.8">I'm</text>
<text x="206.9" y="106.8">basing</text>
<text x="177.5" y="108.9">DIN</text>
<text x="177.5" y="110.9">Well</text>
<text x="177.5" y="113">power</text>
<text x="181.9" y="108.9">power</text>
<text x="182.5" y="110.9">GP25A13A-R1B</text>
<text x="184.2" y="113">supply.</text>
<text x="188.5" y="108.9">socket</text>
<text x="195.8" y="108.9">pinout</text>
<text x="198.6" y="110.9">tri-voltage</text>
<text x="202.9" y="108.9">on</text>
<text x="206.4" y="108.9">the</text>
<text x="210.5" y="108.9">Mean</text>
<text x="177.5" y="117">Pin</text>
<text x="177.5" y="119.1">Pin</text>
<text x="181.7" y="117">1</text>
<text x="181.7" y="119.1">2</text>
<text x="184.1" y="117">=</text>
<text x="184.1" y="119.1">=</text>
<text x="186.8" y="117">ground</text>
<text x="186.8" y="119.1">ground</text>
<text x="177.5" y="121.1">Pin</text>
<text x="177.5" y="123.2">Pin</text>
<text x="177.5" y="125.2">Pin</text>
<text x="181.7" y="121.1">3</text>
<text x="181.7" y="123.2">4</text>
<text x="181.7" y="125.2">5</text>
<text x="184.1" y="121.1">=</text>
<text x="184.1" y="123.2">=</text>
<text x="184.1" y="125.2">=</text>
<text x="186.8" y="121.1">+5VDC</text>
<text x="186.8" y="123.2">-5VDC</text>
<text x="186.8" y="125.2">+12VDC</text>
<text x="174.9" y="138.6">From</text>
<text x="174.9" y="140.6">Power</text>
<text x="174.9" y="142.7">Adadptor</text>
</g>
</svg>
